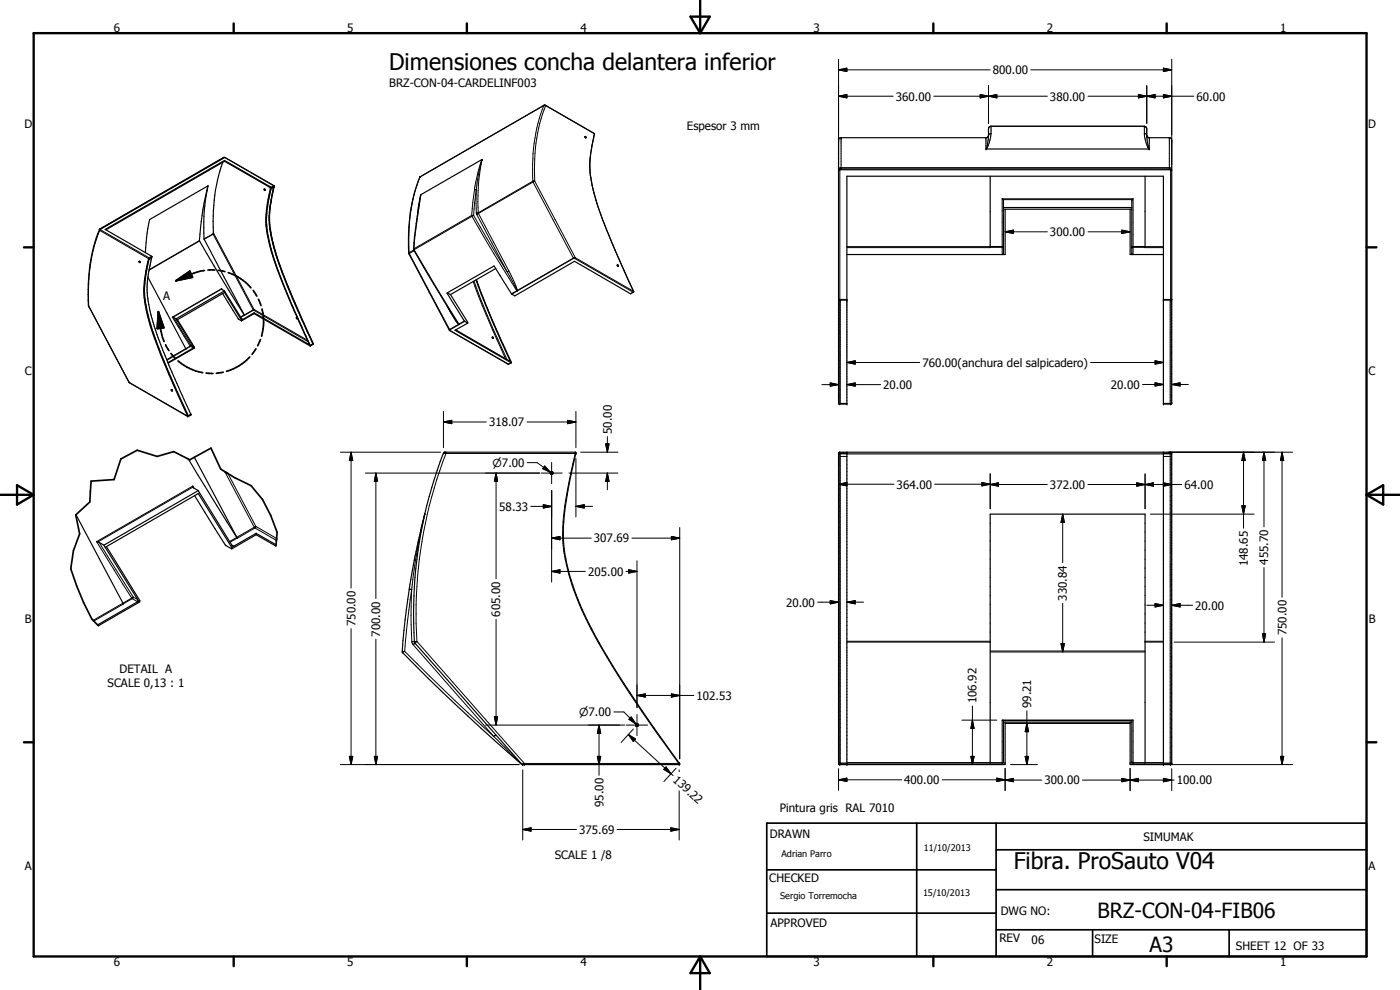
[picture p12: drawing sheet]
<svg xmlns="http://www.w3.org/2000/svg" width="420mm" height="297mm" viewBox="0 0 420 297" stroke-linecap="round" stroke-linejoin="round" font-family="sans-serif">
<g fill="none" stroke="#000" stroke-width=".35">
<path d="M62.4 55.8a55.8 55.8 0 0 0-1.1 16l12 22.7M62.4 55.8a83.2 83.2 0 0 0-2.5 16.5l6.6 11.2 6.8 11M62.4 55.8l-17.5 10.1-.8 4.1-.5 5.8M66.9 48.7a55.8 55.8 0 0 0-2.9 21.6M67.4 48.1l-35.8 20.7 13.9 8.1-.1 1a30.1 30.1 0 0 0 .6 18.9 229.1 229.1 0 0 0 11.4 27.7M67.4 48.1l14 8.2a38.5 38.5 0 0 0-1.2 12.5 76.9 76.9 0 0 0 6.4 20.1l6.5 14.9M67.4 48.4l13.7 7.9v.8a34.2 34.2 0 0 0-1.2 10.6l.1 1a67.3 67.3 0 0 0 4.9 16.4l7.9 18.2-16.5-9.4M67.4 47.3l-37.4 21.5M67.4 48.4l-35.6 20.6M67.4 48.1v.3M79.3 56.7l.2 .1v.3zM79.4 56.8l.2 .2"/>
<path d="M144.7 47.8l-18.5 10.7M175.6 40.9l.2 .2v.3zM175.6 41.1l.1 .2M178.4 40v.1M178.4 40l-15-8.5-37.3 21.5a50.1 50.1 0 0 0-3.4 23.2l12.1 22.8 17.7 10.3 .9-.5M178.4 40.1a31.6 31.6 0 0 0-.1 17.8l2.5 7.8a303.1 303.1 0 0 0 9.3 21.7v.2l-.9 .5-16.8-9.7-17.9 10.4-1-.7-5.2-8.3-14.2 8.1 5.3 8.5 1 .5M252.2 50.9h99M295.9 44.7h49M296.7 40.6l-.3 .5-.5 .2h-43.7l-.5 .4 .1 79.5h2.4v-68.3h95v68.3h2.3l.2-79.1-.1-.4-.5-.4h-6.2l-.5-.2-.2-.5M296.7 40.8v-2.4l.6-.5h46.1l.7 .4 .1 2.5M297.2 52.9v21.4M300.8 59.6l.3 .5v16l-.2 .3"/>
<path d="M340.1 59.6l-.4 .5v16l.2 .3M343.7 52.9v21.4M41.9 78.4l.1 .4-.2-.1v-.3l.3 .3M125.8 61.5l-1.4 9.4-.3 4 12.2 20.3M141.6 64.6h.1M141.6 64.6l.1 .1M141.7 64.7l-.1 .2M142.1 64.6l-.4 .1M185.2 79.6l.2 .2M185.2 79.6l.3 .3M185.5 79.9h.1M185.5 79.5l-.3 .1"/>
<path d="M185.5 79.5h.1M185.5 79.5v.4M254.2 76.4h47.5v-13.6h37.5v13.6h10M301.1 62.3h38.6M44.4 83.2l11.5 21.5M51.7 95.2l1.1 .5M52.8 95.7l5.2 8.7M66.5 86.6l.8 .7M66.8 88.1l4.7 7.6 1 .6M67.3 87.3l5.5 8.6M67.3 87.3l-14.5 8.4M72.5 96.1l-5.1-8.3-14.2 8.1 5.2 8.3"/>
<path d="M72.5 96.1v.2M72.8 95.9h.1M72.8 95.9l-.3 .2M73.3 94.5l.1 .1M73.4 94.6h.1M76.3 93.9l-3.5 2M76.3 94.1l-3.8 2.2M76.3 93.9v.2M76.3 94.1l16.8 9.7M89.1 95.2l.1 .4M89.1 95.2l-.2 .2 .3 .3M89.1 95.2l.1 .3"/>
<path d="M89.2 95.6v.1M134.3 87.9l.9 .5M135.2 88.4l5.2 8.5M136.8 99l16.2 9.4M140.4 96.9l-3.8 2.2 16.8 9.7M142.9 84l4.7 12 5.5 12.3M143 83.9l4.1 10.6 6.3 14.3M148.8 80.6l-13.6 7.8M251.7 89.9l.1 .1h2.4M351.7 89.9l-.2 .1h-2.3M51.6 117h-.2l.2 .3M51.6 117l.1 .2"/>
<path d="M51.6 117.3h.1M51.6 117v.3M58 104.4l-7.6 4.4M58.4 104.2v.2l-8 4.6M58.4 104.2l-.4 .2M93.1 103.8h.1M93.1 103.8l.9-.5v-.3l-6.2-13.8a80 80 0 0 1-6.7-21 36.7 36.7 0 0 1 1.1-12.5l-14.6-8.4-.5-.1-37.1 21.5a49.8 49.8 0 0 0-3.4 23.1l12.2 23 17.5 10.2 1-.5M147.7 101.3l.3-.1-.1 .3M147.7 101.3l.2 .2M153.1 108.3l-.1 .1M153.4 108.8h.1M56.5 137.8l14.6 23.4"/>
<path d="M57.4 124.5h-.1M58.3 137.2l12.8 24M251.7 121v.1M251.8 135.8l99.6-.1 .2 .1v93.5l-12.4 .1v-12.7h-37.5v12.7h-49.9zM254.2 135.7v93.7M254.2 136.2h95M349.2 135.7v93.7M351.6 121v.1M22.8 154.4l14.3 26.8M57.9 145.8l.2 .6 1.4 .8M58.4 148.7l9.2 14.8 1.9 1.2M59.5 147.2l10.1 16.4 .6 .3"/>
<path d="M59.5 147.2l-28.3 16.4M127.5 154.3a116.8 116.8 0 0 1 5.8-18.6h39.5a167.2 167.2 0 0 0-3.7 22.5 55.3 55.3 0 0 0 5.6 24.7l2.1 4.3a195.3 195.3 0 0 0 10.6 18l7.1 10.7 9.3 13M127.5 154.3a128.5 128.5 0 0 0-3 38.7l32.2 36.4M127.5 154.3l-.6 2a228.7 228.7 0 0 0-6.2 39.4M127.5 154.1v.2M29 162.5l2.2 1.1M31.2 163.6l10.1 16.3v.7M69.5 164.3v.4M69.5 164.3l-10-16.2-27.5 15.9 9.9 16.2M70.2 163.9l-.7 .4M71.1 161.2l.2 .3zM76.9 160.4l5.9 3.4"/>
<path d="M76.9 160.4l-7.4 4.3M76.9 160l-6.7 3.9M76.9 160l5.9 3.4M76.9 160v.4M41.3 180.6l-12 6.9M41.9 180.2v.4l-12.4 7.1M41.9 180.2l-.6 .4M120.7 195.7a568.5 568.5 0 0 0 36 33.7M120.8 195.6h.1M121.4 195.4l-.7 .3M300.8 216.1h39.3M301.1 216.2v12.5l-.3 .2"/>
<path d="M301.7 217h37.5M339.7 216.2v12.5l.4 .2M203.8 228.9h.1M203.9 228.9v.5h-47.2M254.2 228.9h47.5M297.2 228.9v-74.6h46.5v74.6M339.2 228.9h10"/>
<circle cx="165.5" cy="142" r=".43"/>
<circle cx="191.2" cy="217.6" r=".44"/>
</g>
<g fill="#000">
<circle cx="144.7" cy="47.8" r=".18"/>
<circle cx="251.7" cy="42.1" r=".18"/>
<circle cx="351.7" cy="42.1" r=".18"/>
<circle cx="254.2" cy="90" r=".18"/>
<circle cx="349.2" cy="90" r=".18"/>
<circle cx="94" cy="103" r=".18"/>
<circle cx="133.4" cy="135.7" r=".18"/>
<circle cx="172.8" cy="136" r=".18"/>
<circle cx="172.8" cy="135.9" r=".18"/>
<circle cx="251.7" cy="120.9" r=".18"/>
<circle cx="254.2" cy="121.2" r=".18"/>
<circle cx="254.2" cy="135.7" r=".18"/>
<circle cx="349.2" cy="121.2" r=".18"/>
<circle cx="349.2" cy="135.7" r=".18"/>
<circle cx="351.7" cy="120.9" r=".18"/>
<circle cx="301.1" cy="216.2" r=".18"/>
<circle cx="339.7" cy="216.2" r=".18"/>
<circle cx="156.8" cy="229.4" r=".18"/>
<circle cx="156.9" cy="229.4" r=".18"/>
<circle cx="254.2" cy="229.4" r=".18"/>
<circle cx="349.2" cy="229.4" r=".18"/>
</g>
<g fill="none" stroke="#000" stroke-width=".3">
<path d="M251.7 17.8v31.6M351.7 17.8v31.6M163.2 31.6h.1M163.2 31.6l-37.1 21.5M163.2 31.6a51.9 51.9 0 0 0-3.3 22.8M163.3 31.6l.5 .1M163.7 31.6l.1 .1M163.8 31.7l14.6 8.4M163.8 31.7a52.9 52.9 0 0 0-3.3 22.7M251.7 21l2.5-.6v1.1zM251.7 28.9l2.5-.5v1zM251.7 21h45.5"/>
<path d="M251.7 28.9h16.3M280.2 28.9h34.1M294.2 28.4l2.5 .5-2.5 .5zM294.2 28.4l5 1v-1l-5 1zM296.7 28.9l2.5-.5v1zM296.7 25.7v11.3M309.4 21h42.3M326.5 28.9h31.8M341.7 28.4l2.5 .5-2.5 .5zM341.7 28.4l5 1v-1l-5 1zM343.4 37.9h.1M343.4 37.9h-46v2.1"/>
<path d="M343.4 37.9l.1 2.9a8 8 0 0 0 1.4 3.9M343.4 37.9l.7 .4 .1 .4M344.2 28.9l2.5-.5v1zM344.2 25.7v11.3M349.2 20.4l2.5 .6-2.5 .5zM349.2 28.4l2.5 .5-2.5 .5zM67.1 47.2l.1 .1M67.2 47.3l-37.2 21.4M67.3 47.2l-.1 .1M67.3 47.2l.2 .1M67.5 47.3l14.6 8.5M67.6 47.2l-.1 .1"/>
<path d="M67.6 47.2v.1M82.1 56.3l-.2 .6a30.2 30.2 0 0 0 .5 18.3l1.2 3.9 3 7.8 7.2 16.3M82.1 56.3l-.8 .4M82.1 55.8l.1 .1M82.1 55.8l-.7 .4M82.1 56v.3M82.2 55.9l-.1 .1M82.2 55.9l-.8 .5 .7-.4M82.2 55.9l-.8 .4M82.2 55.9h.1M82.2 55.9l-.5 2.4a29.5 29.5 0 0 0 1.1 17.6l.2 .8a246 246 0 0 0 11 26.4M82.3 55.9h-.1"/>
<path d="M82.3 55.8l-.1 .1M126 53.1v.1M126.1 53.1a53 53 0 0 0-3.3 22.7M126.1 53l-.1 .1M126.2 58.5h.1M126.2 58.5l-1 6.6M126.2 58.5l-.4 3M126.2 58.5l-1.2 8.5M142.4 57h.5M142.4 57l-.8 7.6-17.4 10M142.9 57l-.8 7.6 10.1 17M142.9 57v6.9"/>
<path d="M144.7 47.9h.1M144.7 47.8a56.5 56.5 0 0 0-1.2 16M144.7 47.8l-1.1 4.6-.7 4.6M144.7 47.9l-1.2 3.4-1.1 5.7M159.9 54.4h.6M159.9 54.4l-16.4 9.4M159.9 54.4l.1 .2M160 54.6l-16.4 9.5M160 54.6l12.1 22.8M160.5 54.4l12.2 22.9M160.5 54.4l-.5 .2M178.4 40h.1"/>
<path d="M178.4 40.1l-.3 1.2a28.3 28.3 0 0 0-.2 15 122.7 122.7 0 0 0 8 21.8l4.2 9.3M178.4 40v.1M178.4 40.2h.1M251.7 51.1h.1M251.7 51.1l.2-.6 .4-.2h98.8l.5 .3 .1 .5h-.4M251.7 51.1h.3M252.4 41.3h.1M252.4 50.6l-.4 .3v39.1M252.4 50.6l98.7 .1 .2 .4M252.4 41.3v9.3M295.9 41.3h.1M295.9 41.3v3.4"/>
<path d="M295.9 44.7h.1M296 44.6v.1M297.4 40a1.78 1.78 0 0 0-.9 2.1l-.5 2.5M297.4 40l-.1 .8a8.6 8.6 0 0 1-1.4 3.9M301 59.9h38.8M343.4 40a1.83 1.83 0 0 1 .9 2.1l.6 2.6M344.8 44.6v.1M344.9 44.7h.1M344.9 41.3h.1M344.9 41.3v3.4M350.9 41.3h.1M350.9 41.3l.1 9.4"/>
<path d="M351.3 51.1v38.9M29.8 68.9l.1 .2M29.9 69.1l14.7 8.5M29.9 69.1a51.5 51.5 0 0 0-3.3 22.7M30 68.7h.1M30 68.7v.2M30 68.8h.1M30 68.9l14.7 8.4M30 68.9l-.1 .2M44.6 77.6h.1M44.6 77.6l-.3 1.2a31 31 0 0 0 1 19.6 241.2 241.2 0 0 0 11 26.4M44.6 77.5l.1 .1"/>
<path d="M44.6 77.5h.1M44.6 77.5v.1M44.7 77.6a32.2 32.2 0 0 0 .7 20.8l1.1 3.1a244.3 244.3 0 0 0 9.9 23.3M44.7 77.6h.1M44.7 77.3v.1M44.7 77.4l.1 .1M44.7 77.3l-.1 .2M44.7 77.9a31.1 31.1 0 0 0 .8 20.2 252.4 252.4 0 0 0 11 26.6M44.8 77.6l-.1 .3M44.8 77.5l-.1 .1M44.8 77.5v.1M45.5 76.9l-.8 .4"/>
<path d="M45.5 77.4l-.8 .5M45.6 77l-.8 .5M45.6 77l-.8 .6M59.8 72.2l-15 8.7M59.9 72.3l-15.2 8.8M61.3 71.8l2.7-1.5 12 22.7M64 70.1l-2.8 1.6M64 69.8l12.2 23M122.7 75.9v.1M122.7 76.1v.1M122.7 76.1h.1M122.8 75.8l-.1 .1"/>
<path d="M122.8 75.8v.3M122.8 76.1l12.1 22.7M122.8 76.1h.1M124.2 75h.1M124.2 75l-1.4 .8M124.2 74.6l.1 .3M124.2 74.6l-.1 .2M124.3 74.9l17.3-10 6.6 11.3 6.9 11M124.3 75.2l-1.5 .9M124.3 74.9l-.1 .1M124.3 74.9l13.4 22.3M125 67l-.1 .1"/>
<path d="M125 67l-.8 7.6M142.9 63.9l.2 .4M143.1 64.3l9.1 17.3M143.5 63.8l.1 .3M143.5 63.8l-.6 .1M143.6 64.1l9.5 17.9 1.4 2.9 .7 2.3M143.6 64.1l-.5 .2M172.1 77.4l.1 .1M172.1 77.4l-16.9 9.8M172.2 77.5l.3 .1M172.2 77.5l-16.9 9.7M172.5 77.6l17.5 10.1"/>
<path d="M172.6 77.4l-.1 .2M172.7 77.3l17.4 10.1M172.7 77.3l-.1 .1M172.7 77.3l-.6 .1M254.2 74h46.6l.3 .2M254.2 74.3h43M297.2 74.2h3.9M300.8 76.4v-16.8h39.3v16.8M301.1 74.2h.1M301.1 62.8h.6M301.7 69.6l2.5-.6v1.1zM301.7 69.6h12.6"/>
<path d="M326.5 69.6h12.7M336.7 69l2.5 .6-2.5 .5zM339.2 62.8h.5M339.7 74.2h.1M339.7 74.2h4M343.7 74.3h5.5M349.2 74h-9.1l-.4 .2M26.5 91.7l.1 .1M26.6 91.8h.1M26.6 91.8l12.2 23M52.1 95.2l5.3 8.5M53.2 95.9l-.2 .1"/>
<path d="M66.5 86.7l-14.6 8.5M66.7 86.9l-.2-.3-14.8 8.6 5.4 8.6M67.6 87.6l-.2 .2M72.5 95.7l.3 .2M76 93l-3.8 2.1M76 93h.1M76.1 93l16.4 9.5M76.1 93l-3.8 2.2M76.2 92.8l16 9.3M76.2 92.8l-.1 .2M76.2 92.8l-.2 .2M134.1 91.7l.2 .3"/>
<path d="M134.3 92h.1M134.3 92l2.6 4.4 .8 .9M134.8 98.9h.1M134.8 98.9v.1M134.9 98.8l.1 .2M134.9 98.8v.1M135 99.1l.1 .1M135 99v.1M135 99.2h.1M135 99h.1M135.1 99.2l17.5 10.1M136.3 95.2l1.4 2"/>
<path d="M137.7 97.3h.2M137.7 97.3l-2.8 1.5M137.7 97.3v.1M137.7 97.4l-2.7 1.6M137.7 97.2l.1 .1M137.8 97.3l-.1 .1M137.8 97.3h.1M139.3 96.3l-1.6 .9M139.5 96.4l-1.6 .9M142 84.5l2.7 7.2 7 16M142.3 84.3l3.3 8.8 6.6 14.8M152.2 81.6l2.9 5.6"/>
<path d="M152.7 81.3l-.5 .3M155.1 87.2v.1M155.1 87.2l-1.6 .9M155.1 87.3h.1M155.1 87.2l.1 .1M155.1 87.2h.1M155.2 87.3h.1M155.2 87.3l-1.6 1M155.2 87.2h.1M155.2 87.2h-.1M155.3 87.2l-.1 .1M190 87.7h.1"/>
<path d="M190 87.7l-.8 .4M190.1 87.4h.1M190.1 87.4l-.1 .3M251.7 89.8h.1M251.7 89.8h2.5M251.7 89.8l.1 .2M251.9 90v31.1l2.3 .1M252 90h.1M252.2 90v31M349.2 89.8h2.5M351.2 90v31M351.3 90h.1"/>
<path d="M351.6 89.8l-.1 31.2M351.6 89.9v.1M351.7 89.8h.1M38.7 114.7h.1M38.7 114.7l.1 .1M38.8 114.8l17.5 10M38.8 114.8h.1M38.8 114.8l.1 .1M55.9 104.7l-5.8 3.4M57.1 103.8l-7.1 4.1M57.1 103.8l.1 .1M57.2 103.9l-1.4 .8"/>
<path d="M57.2 103.9l.8 .5M57.4 103.7l.6 .4M57.4 103.7l-.2 .2M57.4 103.7l-.3 .1M92.8 103.3h-.2M93.8 103.2l-.7 .4M93.9 103.3h.1M93.9 103.3l-.7 .4M94 103.1h.1M94 103.1l-.2 .1M94 103.3h-.1M94 103.1l-.1 .2"/>
<path d="M94 103h.1M94 103v.1M152.5 109.3h.1M152.6 109.3h.1M153.1 108.1l-.3 .1M153.4 108.8l-.8 .5M246.7 115.4h5M249.2 114.9l2.5 .5-2.5 .5zM254.2 108.8l2.5-.6v1.1zM254.2 115.4l2.5-.5v1zM254.2 108.8h21.8M254.2 115.4h10.1"/>
<path d="M327.3 108.8h21.9M342.9 115.4h6.3M346.7 108.2l2.5 .6-2.5 .5zM346.7 114.9l2.5 .5-2.5 .4zM351.7 115.4l2.4-.5v.9zM351.7 115.4h4.9M56.3 124.8h.1M56.3 124.9v.1M56.4 124.8h.1M56.4 124.8h-.1M56.5 124.7l-.2 .1M56.5 124.8v.2"/>
<path d="M57.3 124.2l-.8 .5M57.3 124.4l-.8 .4M102.2 135.7h30M105.4 135.7l.5 2.5h-1.1zM105.4 135.7v40.7M133.1 126.6l2.5-.5v1zM133.1 135.9l.7 .2M133.1 126.6h12.9M133.1 123.4v10.9M133.1 135.9h.1M133.8 136.1h39M133.8 135.7v.4"/>
<path d="M133.8 136.1a132.9 132.9 0 0 0-8.7 56.3M158.1 126.6h14.7M158.2 138.8h3l4 2.9M163.5 139.8l1.7 1.9-2.3-1.1zM165.6 138.8v6.3M170.3 126.1l2.5 .5-2.5 .5zM172.6 135.8v.3a104.9 104.9 0 0 0-3.7 25.3 68.4 68.4 0 0 0 9.2 28.8l.8 1.4a344 344 0 0 0 24.8 37.4M172.6 135.8l.2 .2M172.7 135.7h.1M172.7 135.7l-.1 .1M172.8 136.1h.1M172.8 123.4v10.9"/>
<path d="M172.8 137.5v17.6M174.3 135.7h11.2M181.8 133.2h1l-.5 2.5zM182.3 131v4.7M251.7 136.1h.1M251.7 120.9h.1M251.7 136.1h.2M251.7 120.9l2.5 .1M251.7 120.9l.1 .1M251.7 135.9h.1M251.7 135.9l.2 .1M251.9 136h.1"/>
<path d="M251.9 121h.1M251.9 136h2.3M251.9 136v93l.1 .2M252 135.7h.1M252 121.2h.1M252 135.7v.2M252.2 136v92.9M252.2 136.9h2M252.2 136.2h2M254.2 135.9l-2.3 .1M349.2 136h2.2M349.2 135.9l2.3 .2v92.8"/>
<path d="M349.2 136.9h2M349.2 136.2h2M350.8 135.7h37.1M351.2 136v92.9M351.3 135.7h.1M351.3 121.2h.1M351.3 135.7v.2M351.4 136h.1M351.5 121h.1M351.6 135.9h.1M351.6 135.9l-.2 .1M351.6 120.9l-2.4 .1"/>
<path d="M351.7 136.1h-.2M351.7 120.9l-.3 .3h-2.2M373.2 135.7l.5 2.5h-1zM373.2 135.7v22.8M379.3 135.7l.5 2.5h-.9zM379.3 135.7v22.4M384.8 135.7l.5 2.5h-1zM384.8 135.7v43.5M57.9 146.2l-28.5 16.4M58.2 146.5l-.3-.7-28.9 16.7 10.5 17M59.9 147.9l-.4 .2M67.5 141.5l8.8 16.7"/>
<path d="M68.4 142.1l8.4 15.8M76.3 158.2l-7.4 4.3M76.3 158.2l.2 .2M76.5 158.4l6.5 3.7M76.5 158.4l-5.2 3.1M76.8 157.9l6.2 3.6M76.8 157.9l-.3 .5M76.8 157.9l-.5 .3M109.6 141.9h52.4M112.8 141.9l.5 2.5h-1zM112.8 141.9v37.7M127.5 154.2h.1"/>
<path d="M127.5 154.2a163.4 163.4 0 0 0-3.9 22.7M148.9 141.9l.4 2.5h-.9zM148.9 141.9v31.8M159.3 151.9h6.3M162.4 141.9h6.3M163.1 151.4l2.5 .5-2.5 .5zM165.6 147.2v27.4M170.8 141.9h14.7M172.8 151.9l2.5-.5v1zM172.8 151.9h5M182.3 141.9l.5 2.5h-1zM182.3 141.9v5"/>
<path d="M204 158.3v69.4M251.7 145.3l2.5-.5v1zM251.7 145.3h16.6M280.5 145.3h16.7M294.7 144.8l2.5 .5-2.5 .5zM297.2 145.4l2.5-.5v1zM297.2 145.4h17.1M297.2 142.1v10.6M318.9 154.3l.5 2.5h-1zM318.9 154.3v14.5M326.5 145.4h28.2M341.2 144.9l2.5 .5-2.5 .5z"/>
<path d="M341.2 144.9l4.9 1v-1l-4.9 1zM343.7 145.4l2.4-.5v1zM343.7 142.2v10.5M345.3 154.3h31.1M349.2 144.9l2.5 .5-2.5 .5zM372.7 151.8h1l-.5 2.5zM29.7 162.7l10.3 16.5M32 164l-.4 .2M39.5 179.5l-11.6 6.6M39.5 179.5l.2 .1M39.7 179.6l-2.7 1.5M39.7 179.6l1.6 1"/>
<path d="M40 179.2l1.3 .7M40 179.2l-.3 .4M40 179.2l-.5 .3M69.6 163.6l.6 .3M71.2 161.4l-2.2 1.3M122.8 176.7h.1M122.8 176.7l.8 .2M123.6 176.9l-1.3 9.2-.9 9.3 15.2 14.8 11.6 10.8M123.6 176.9l-.3 7.8 .3 7.8M165.6 161.5l2.5-.5v1zM165.6 171.4l2.5-.5v1.1zM165.6 161.5h11.8"/>
<path d="M165.6 171.4h10.1M187.9 171.4h3.3M188.7 170.9l2.5 .5-2.5 .6zM189.6 161.5h14.4M191.2 168.3v44M201.5 161l2.5 .5-2.5 .5zM379.3 170.3v22.4M37.1 181.2l-9 5.2M105.4 188.6v40.8M112.8 191.8v37.6M123.6 192.5l.4 .9M124 193.4l24.2 27.6"/>
<path d="M124.4 192.5h.1M124.5 193h.1M125.1 192.4l32.3 36.7M125.1 192.4l-1.5 .1M125.1 192.4l-1.1 1M148.9 185.8v31.8M245.4 180.7h6.3M249.2 180.2l2.5 .5-2.5 .5zM254.2 180.7l2.5-.5v1zM254.2 192.4h43M254.2 192.7h43M254.2 180.7h5"/>
<path d="M297.2 195.6h46.5M297.2 195.3h46.5M318.4 193.1h1l-.5 2.5zM318.9 181v14.6M343.7 192.4h5.5M343.7 192.7h5.5M344.2 181.6h5M346.7 181.1l2.5 .5-2.5 .5zM351.7 181.6l2.4-.5v1zM351.7 181.6h6.2M352.4 192.7h30.1M378.9 190.2h.9l-.5 2.5z"/>
<path d="M384.8 191.4v38M145.7 217.6h41.9M148.4 215.1h.9l-.4 2.5zM179.8 217.6l.5 2.4h-1zM179.8 217.6v15M184.2 213.6h3l3.7 3.7M188 217.6h6.3M188.8 215.8l.6-.7 1.5 2.2zM189.4 215.1l1.5 2.2-2.1-1.5zM190.1 218.7l-3.7 4.1M191.2 208.7l2.5-.5v1zM191.2 214.4v6.3"/>
<path d="M191.2 208.7h17M201.5 208.2l2.5 .5-2.5 .5zM288.7 216.1h10.5M291.8 216.1l.5 2.5h-.9zM291.8 211.8v17.6M301.1 216.7h.6M308.2 217l.5 2.5h-1zM308.2 213.3v16.1M339.2 216.7h.5M102.2 229.4h53.6M104.8 226.9h1.1l-.5 2.5zM112.3 226.9h1l-.5 2.5z"/>
<path d="M148.2 221l8.4 8.4M148.7 220.5h.1M148.7 220.5l-.5 .5M156.6 229.4h.1M156.6 229.4h.2M156.9 231v21.1M157.4 229.4h.1M157.4 229.1h46.3M157.4 229.1v.3M157.4 229.1l-.8 .3M179.3 226.9h1l-.5 2.5zM188.6 220.4l2.1 1.3-.6 .8z"/>
<path d="M188.6 220.4l12.8 11.8M199.9 230.1l1.5 2.1-2.2-1.4zM201.4 232.2l.6 .5M202.9 230.5l-3.6 4M203.7 229v.1M203.7 229.1l.1 .3M203.8 229.4h.1M203.8 228.9h.1M203.8 229h-.1M203.8 231v.5M203.8 237.3v14.8M203.9 228.9l-.2 .2"/>
<path d="M251.7 234l2.5-.5v1zM251.7 230.6v6.6M251.7 234h18.9M251.7 229v.1M251.9 228.9h.1M251.9 228.9l-.2 .1M252 229.4h.1M252 229.2v.2M252 229.2h2.2M254.2 228.9l-2.5 .1M282.8 234h18.9M291.4 226.9h.9l-.5 2.5z"/>
<path d="M299.2 233.5l2.5 .5-2.5 .5zM300.8 228.9v-12.8h39.3v12.8M301.1 228.6l-.3 .3-46.6-.1M301.7 234.1l2.5-.5v1zM301.7 234.1h11M301.7 230.5v6.7M303.3 229.4h8.1M307.7 226.9h1l-.5 2.5zM324.9 234.1h27.5M336.7 233.6l2.5 .5-2.5 .5zM336.7 233.6v1l5-1v1zM339.2 234.1l2.5-.5v1z"/>
<path d="M339.2 230.5v6.7M339.7 228.6l.4 .3 9.1-.1M349.2 233.6l2.5 .5-2.5 .5zM349.2 229.2h2.1M349.2 228.9l2.4 .1M350.8 229.4h37.1M351.3 229.4h.1M351.3 229.2v.2M351.5 228.9h.1M351.5 228.9l.1 .1M351.5 228.9l-.2 .3M351.6 229h.1"/>
<path d="M351.6 229l.1 .1M351.7 229h.1M351.7 230.6v6.6M384.3 226.9h1l-.5 2.5zM156.9 248.9l2.5-.5v1zM156.9 248.9h16.1M185.2 248.9h18.6M201.3 248.4l2.5 .5-2.5 .5z"/>
</g>
<g fill="none" stroke="#000" stroke-width=".51">
<path d="M47.5 93.5l1.7 4.8-2 .3zM47.5 93.5l.8 5.9 .9 3.1M52.8 84.2l4.2-2.8 .8 1.8zM61.4 81.2l-3.1 .7-5.5 2.3M62.4 81h2.1M65.5 81.1l2 .4M68.5 81.8a15.2 15.2 0 0 1 6.8 4.6M76 87.1l1.1 1.8M77.5 89.8l.8 1.9M78.6 92.7a16 16 0 0 1-.1 8.2M49.7 103.4l1 1.8M51.3 106l1.4 1.6"/>
<path d="M53.4 108.3a15.8 15.8 0 0 0 7.4 3.5M61.8 111.9l2.1 .2M67 111.7l-2.1 .3M75 107.1a15.3 15.3 0 0 1-7 4.3M76.8 104.6l-1.2 1.7M78.2 101.9l-.9 1.9M82.8 163.8l.4-4.1-2-5.1-2.4-4.7-3.5-4.2-4.8-2.4-4.3-2.5-2.9-6.3-6.3 3.5-4.9-2.5-5 1.4-5.9-1.8-4.9 2.6-2.1 6.2-6.9 .5-.3 6.2-4.3 3.9 1.2 5.7-1.9 5-.8 5.4 1.8 5.2 2.1 5 2.5 5 1.9 1.9M230.1 247h180v40h-180zM275.1 247v40M298.9 255h111.2M298.9 247v40M230.1 274h68.8"/>
<path d="M230.1 261h68.8M298.9 279h111.2M298.9 267h111.2M327.9 279v8M368.9 279v8"/>
</g>
<g fill="none" stroke="#000" stroke-width=".71">
<path d="M10.1 9.9h400v277.1h-400zM70.1 7v2.9M140.1 7v2.9M207.2 5h5.8l-2.9 4.9zM210.1 0v9.9M280.1 7v2.9M350.1 7v2.9M7.2 74.2h2.9M410.1 74.2h3M.1 148.5h10M5.1 145.6l5 2.9-5 2.9zM410.1 148.5h10"/>
<path d="M410.1 148.5l5-2.9v5.8zM7.2 222.7h2.9M410.1 222.7h3M70.1 287v2.9M140.1 287v2.9M210.1 287v10M210.1 287l2.9 5h-5.8zM280.1 287v2.9M350.1 287v2.9"/>
</g>
<g fill="#000">
<path d="M251.7 21l2.5-.6v1.1zM251.7 28.9l2.5-.5v1zM294.2 28.4l2.5 .5-2.5 .5zM296.7 28.9l2.5-.5v1zM341.7 28.4l2.5 .5-2.5 .5zM344.2 28.9l2.5-.5v1zM349.2 20.4l2.5 .6-2.5 .5zM349.2 28.4l2.5 .5-2.5 .5zM301.7 69.6l2.5-.6v1.1zM336.7 69l2.5 .6-2.5 .5zM47.5 93.5l1.7 4.8-2 .3zM52.8 84.2l4.2-2.8 .8 1.8z"/>
<path d="M249.2 114.9l2.5 .5-2.5 .5zM254.2 108.8l2.5-.6v1.1zM254.2 115.4l2.5-.5v1zM346.7 108.2l2.5 .6-2.5 .5zM346.7 114.9l2.5 .5-2.5 .4zM351.7 115.4l2.4-.5v.9zM105.4 135.7l.5 2.5h-1.1zM133.1 126.6l2.5-.5v1zM170.3 126.1l2.5 .5-2.5 .5zM181.8 133.2h1l-.5 2.5zM373.2 135.7l.5 2.5h-1zM379.3 135.7l.5 2.5h-.9z"/>
<path d="M384.8 135.7l.5 2.5h-1zM112.8 141.9l.5 2.5h-1zM148.9 141.9l.4 2.5h-.9zM163.5 139.8l1.7 1.9-2.3-1.1zM163.1 151.4l2.5 .5-2.5 .5zM172.8 151.9l2.5-.5v1zM182.3 141.9l.5 2.5h-1zM251.7 145.3l2.5-.5v1zM294.7 144.8l2.5 .5-2.5 .5zM297.2 145.4l2.5-.5v1zM318.9 154.3l.5 2.5h-1zM341.2 144.9l2.5 .5-2.5 .5z"/>
<path d="M343.7 145.4l2.4-.5v1zM349.2 144.9l2.5 .5-2.5 .5zM372.7 151.8h1l-.5 2.5zM165.6 161.5l2.5-.5v1zM165.6 171.4l2.5-.5v1.1zM188.7 170.9l2.5 .5-2.5 .6zM201.5 161l2.5 .5-2.5 .5zM249.2 180.2l2.5 .5-2.5 .5zM254.2 180.7l2.5-.5v1zM318.4 193.1h1l-.5 2.5zM346.7 181.1l2.5 .5-2.5 .5zM351.7 181.6l2.4-.5v1z"/>
<path d="M378.9 190.2h.9l-.5 2.5zM148.4 215.1h.9l-.4 2.5zM189.4 215.1l1.5 2.2-2.1-1.5zM191.2 208.7l2.5-.5v1zM201.5 208.2l2.5 .5-2.5 .5zM291.8 216.1l.5 2.5h-.9zM308.2 217l.5 2.5h-1zM104.8 226.9h1.1l-.5 2.5zM112.3 226.9h1l-.5 2.5zM179.3 226.9h1l-.5 2.5zM179.8 217.6l.5 2.4h-1zM188.6 220.4l2.1 1.3-.6 .8z"/>
<path d="M199.9 230.1l1.5 2.1-2.2-1.4zM251.7 234l2.5-.5v1zM291.4 226.9h.9l-.5 2.5zM299.2 233.5l2.5 .5-2.5 .5zM301.7 234.1l2.5-.5v1zM307.7 226.9h1l-.5 2.5zM336.7 233.6l2.5 .5-2.5 .5zM339.2 234.1l2.5-.5v1zM349.2 233.6l2.5 .5-2.5 .5zM384.3 226.9h1l-.5 2.5zM156.9 248.9l2.5-.5v1zM201.3 248.4l2.5 .5-2.5 .5z"/>
</g>
<g font-size="6.9">
<text x="116.8" y="20.9">Dimensiones concha delantera inferior</text>
<text x="304.2" y="260.7">Fibra. ProSauto V04</text>
</g>
<g font-size="6.3">
<text x="329.4" y="275.4">BRZ-CON-04-FIB06</text>
<text x="345" y="285.6">A3</text>
</g>
<g font-size="3.5">
<text x="34.2" y="9.6">6</text>
<text x="104.2" y="9.6">5</text>
<text x="174.2" y="9.6">4</text>
<text x="244.2" y="9.6">3</text>
<text x="314.2" y="9.6">2</text>
<text x="384.2" y="9.6">1</text>
<text x="298" y="22.2">800.00</text>
<text x="116.8" y="26">BRZ-CON-04-CARDELINF003</text>
<text x="268.8" y="30.2">360.00</text>
<text x="315.1" y="30.2">380.00</text>
<text x="359.1" y="30.2">60.00</text>
<text x="7.3" y="38.4">D</text>
<text x="206.1" y="38.9">Espesor 3 mm</text>
<text x="410.6" y="38.4">D</text>
<text x="315.1" y="70.8">300.00</text>
<text x="49" y="90.1">A</text>
<text x="7.4" y="112.6">C</text>
<text x="276.8" y="110.1">760.00(anchura del salpicadero)</text>
<text x="410.7" y="112.6">C</text>
<text x="265.1" y="116.7">20.00</text>
<text x="333.4" y="116.6">20.00</text>
<text x="146.8" y="127.9">318.07</text>
<text x="183.6" y="130.2" transform="rotate(-90 183.6 130.2)">50.00</text>
<text x="269.1" y="146.6">364.00</text>
<text x="315.1" y="146.7">372.00</text>
<text x="355.5" y="146.7">64.00</text>
<text x="149.8" y="153.2">58.33</text>
<text x="178.3" y="162.7">307.69</text>
<text x="176.5" y="172.7">205.00</text>
<text x="374.5" y="169.9" transform="rotate(-90 374.5 169.9)">148.65</text>
<text x="380.6" y="169.5" transform="rotate(-90 380.6 169.5)">455.70</text>
<text x="150.1" y="185" transform="rotate(-90 150.1 185)">605.00</text>
<text x="235.9" y="182">20.00</text>
<text x="320.2" y="180.3" transform="rotate(-90 320.2 180.3)">330.84</text>
<text x="358.7" y="182.9">20.00</text>
<text x="7.4" y="186.9">B</text>
<text x="106.7" y="187.9" transform="rotate(-90 106.7 187.9)">750.00</text>
<text x="114.1" y="191" transform="rotate(-90 114.1 191)">700.00</text>
<text x="386.1" y="190.6" transform="rotate(-90 386.1 190.6)">750.00</text>
<text x="410.8" y="186.9">B</text>
<text x="35.9" y="201.8">DETAIL A</text>
<text x="32.2" y="206">SCALE 0,13 : 1</text>
<text x="209.1" y="210">102.53</text>
<text x="293.1" y="211" transform="rotate(-90 293.1 211)">106.92</text>
<text x="309.4" y="212.5" transform="rotate(-90 309.4 212.5)">99.21</text>
<text x="201.7" y="234.2" transform="rotate(42 201.7 234.2)">139.22</text>
<text x="271.4" y="235.2">400.00</text>
<text x="313.5" y="235.4">300.00</text>
<text x="353.2" y="235.4">100.00</text>
<text x="181.1" y="242.1" transform="rotate(-90 181.1 242.1)">95.00</text>
<text x="234" y="243.5">Pintura gris RAL 7010</text>
<text x="173.8" y="250.1">375.69</text>
<text x="231" y="251.5">DRAWN</text>
<text x="166.5" y="257.8">SCALE 1 /8</text>
<text x="343.1" y="252.3">SIMUMAK</text>
<text x="7.4" y="261.1">A</text>
<text x="410.7" y="261.1">A</text>
<text x="230.9" y="264.6">CHECKED</text>
<text x="300.3" y="274.5">DWG NO:</text>
<text x="231.3" y="278.3">APPROVED</text>
<text x="299.9" y="282.6">REV</text>
<text x="309.6" y="283.3">06</text>
<text x="328.5" y="283.1">SIZE</text>
<text x="370.9" y="285.1">SHEET 12 OF 33</text>
<text x="34.2" y="289.9">6</text>
<text x="104.2" y="289.9">5</text>
<text x="174.2" y="289.9">4</text>
<text x="244.2" y="289.9">3</text>
<text x="314.2" y="289.9">2</text>
<text x="384.2" y="289.9">1</text>
</g>
<g font-size="3.3">
<text x="147.8" y="140.1">n7.00</text>
<text x="173.8" y="214.8">n7.00</text>
</g>
<g font-size="2.7">
<text x="234.5" y="257.1">Adrian Parro</text>
<text x="277.2" y="255.3">11/10/2013</text>
<text x="234.1" y="269.7">Sergio Torremocha</text>
<text x="277" y="268.7">15/10/2013</text>
</g>
</svg>
